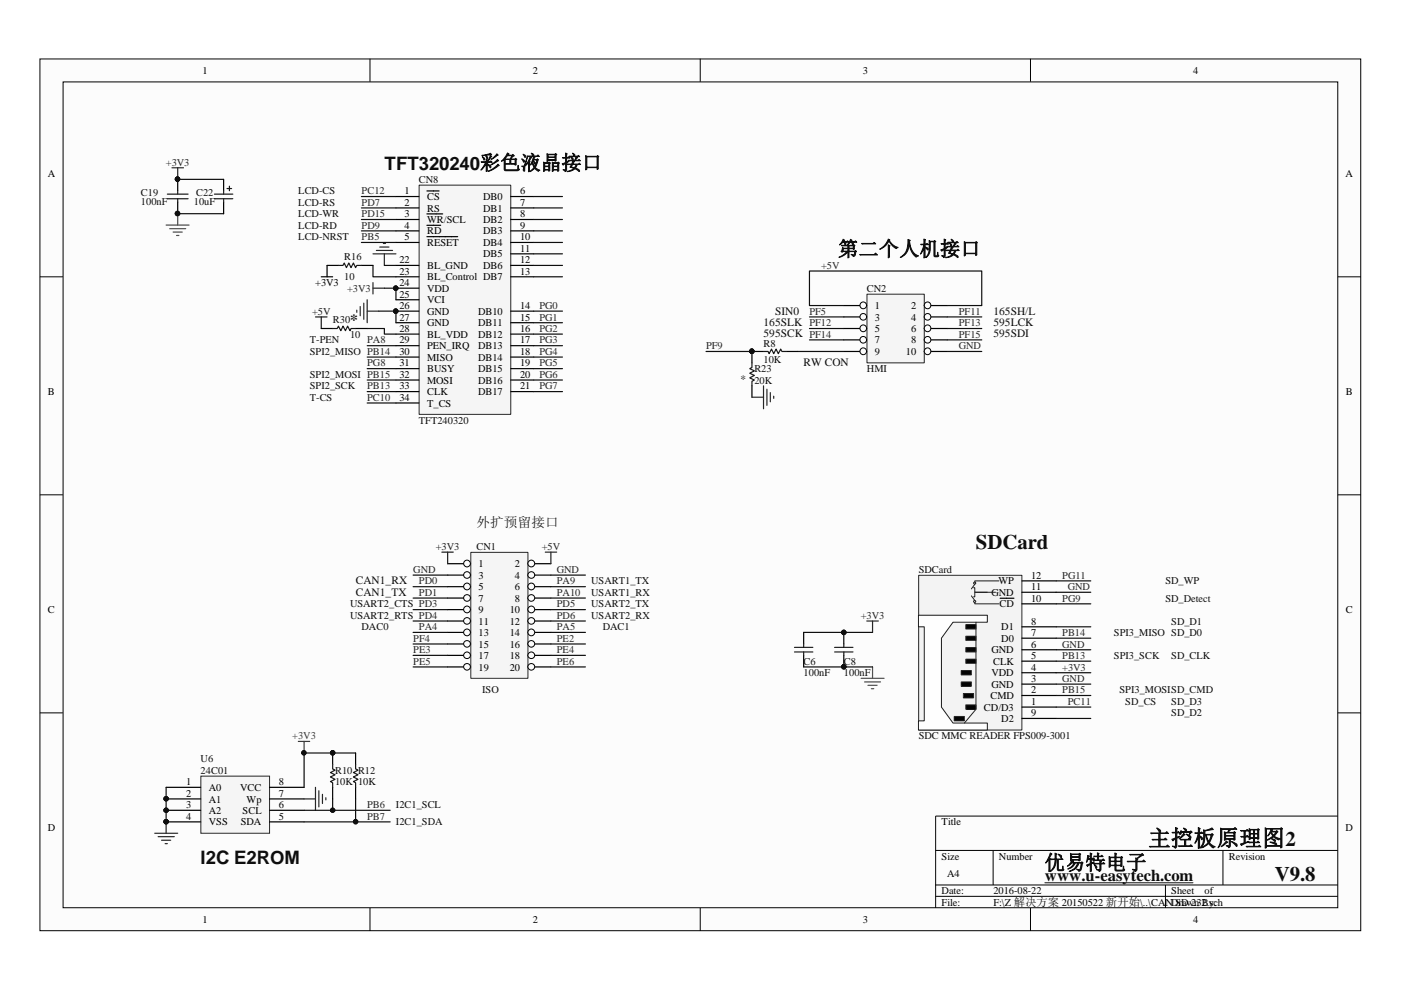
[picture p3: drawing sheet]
<svg xmlns="http://www.w3.org/2000/svg" width="297mm" height="210mm" viewBox="0 0 297 210" stroke-linecap="round" stroke-linejoin="round" font-family="sans-serif">
<path d="M8.5 12.5h280v184.8h-280z" fill="#fcfcfc"/>
<path d="M8.5 12.5h280v184.8h-280z" fill="none" stroke="#000" stroke-width=".21"/>
<path d="M13.4 17.4h270.2v175.1h-270.2z" fill="#fcfcfc"/>
<g fill="none" stroke="#000" stroke-width=".21">
<path d="M13.4 17.4h270.2v175.1h-270.2zM78.4 12.5v4.8M148.5 12.5v4.8M218.5 12.5v4.8M8.5 58.7h4.8M283.6 58.7h4.9M8.5 104.9h4.8M283.6 104.9h4.9M8.5 151.1h4.8M283.6 151.1h4.9M283.6 173h-85.2v19.5M78.4 192.5v4.9"/>
<path d="M148.5 192.5v4.9M198.4 180.3h85.2M198.4 187.6h85.2M198.4 190h85.2M210.6 180.3v7.3M218.5 192.5v4.9M247.1 187.6v4.9M259.3 180.3v7.3"/>
</g>
<path d="M42.6 164.6h14.5v12.1h-14.5z" fill="#f5f5f5"/>
<path d="M42.6 164.6h14.5v12.1h-14.5z" fill="none" stroke="#262626" stroke-width=".21"/>
<g fill="none" stroke="#000" stroke-width=".25">
<path d="M68.1 58.7h2.4M71.8 56.3h-2.5v2.4M76.6 56.3h2.5M70.5 159.7v2.4M75.4 159.7v2.4M35.2 166.9h7.3M35.2 169.4h7.3M35.2 171.8h7.3M35.2 174.3h7.3M57.1 166.9h7.4M57.1 169.4h7.4M57.1 171.8h7.4"/>
<path d="M57.1 174.3h7.4M70.5 166.9v2.5M75.4 166.9v2.5"/>
</g>
<g fill="#0e0e0e" stroke="#0e0e0e" stroke-width=".21">
<circle cx="35.2" cy="169.3" r=".46"/>
<circle cx="35.2" cy="171.8" r=".46"/>
<circle cx="35.2" cy="174.2" r=".46"/>
<circle cx="64.4" cy="159.6" r=".46"/>
<circle cx="70.5" cy="171.8" r=".46"/>
<circle cx="75.4" cy="174.2" r=".46"/>
<circle cx="70.5" cy="159.6" r=".46"/>
</g>
<path d="M63.2 157.2h2.5M64.5 157.2v2.5" fill="none" stroke="#393939" stroke-width=".25"/>
<path d="M75.4 159.7h-10.9v7.2M35.2 166.9v7.4M64.5 174.3h18.2M64.5 171.8h18.2M70.5 169.4v2.4M75.4 169.4v4.9" fill="none" stroke="#0e0e0e" stroke-width=".25"/>
<path d="M32.8 176.7h4.9M33.5 177.4h3.5M34.2 178.2h2M35 178.9h.5M35.2 174.3v2.4M64.5 169.4h2.4M66.9 166.9v4.9M67.6 167.7v3.4M68.4 168.4v2M69.1 169.1v.5" fill="none" stroke="#262626" stroke-width=".25"/>
<path d="M71.8 56.3h.9l.3-.5 .4 .9 .6-.9 .4 .9 .5-.9 .5 .9 .2-.4h1M70.5 162.1v.9l.5 .3-.9 .5 .9 .5-.9 .4 .9 .5-.9 .5 .4 .3v.9M75.4 162.1v.9l.5 .3-1 .5 1 .5-1 .4 1 .5-1 .5 .5 .3v.9" fill="none" stroke="#1c1c1c" stroke-width=".25"/>
<path d="M88.9 39.3h19.4v48.6h-19.4z" fill="#f5f5f5"/>
<path d="M88.9 39.3h19.4v48.6h-19.4z" fill="none" stroke="#262626" stroke-width=".21"/>
<g fill="none" stroke="#000" stroke-width=".25">
<path d="M37.7 38v2.4M47.4 38v2.4M37.7 42.9v2.4M47.4 42.9v2.4M83.9 41.7h4.9M83.9 44.1h4.9M83.9 46.5h4.9M83.9 49h4.9M83.9 51.4h4.9M83.9 56.3h4.9M83.9 58.7h4.9M90.5 40.5h2.6"/>
<path d="M90.5 45.4h3.4M90.5 47.8h2.9M90.5 50.2h6.5M108.3 41.7h4.9M108.3 44.1h4.9M108.3 46.5h4.9M108.3 49h4.9M108.3 51.4h4.9M108.3 56.3h4.9M108.3 58.7h4.9M108.3 53.8h4.9M68.1 69.7h2.4"/>
<path d="M75.4 69.7h2.5M83.9 61.1h4.9M83.9 63.6h4.9M83.9 66h4.9M83.9 68.4h4.9M83.9 70.8h4.9M83.9 73.3h4.9M83.9 75.7h4.9M83.9 78.2h4.9M108.3 66h4.9M108.3 68.4h4.9M108.3 70.8h4.9"/>
<path d="M108.3 73.3h4.9M108.3 75.7h4.9M108.3 78.2h4.9M83.9 80.6h4.9M83.9 83h4.9M83.9 85.4h4.9M108.3 80.6h4.9M108.3 83h4.9"/>
</g>
<g fill="#0e0e0e" stroke="#0e0e0e" stroke-width=".21">
<circle cx="83.9" cy="61.1" r=".46"/>
<circle cx="83.9" cy="66" r=".46"/>
<circle cx="37.6" cy="38" r=".46"/>
<circle cx="37.6" cy="45.3" r=".46"/>
</g>
<g fill="none" stroke="#0e0e0e" stroke-width=".25">
<path d="M37.7 38h9.7M37.7 45.3h9.7M76.6 44.1h7.3M76.6 46.5h7.3M76.6 49h7.3M76.6 51.4h7.3M76.6 41.7h7.3M79.1 56.3v2.4h4.8M81.5 56.3h2.4M113.2 44.1h6.1M113.2 46.5h6.1M113.2 49h6.1"/>
<path d="M113.2 51.4h6.1M113.2 41.7h6.1M113.2 53.8h6.1M113.2 56.3h6.1M113.2 58.7h6.1M77.9 69.7h3.6v1.1h2.4M77.9 78.2h6M77.9 75.7h6M77.9 73.3h6M113.2 78.2h6.1M113.2 75.7h6.1M113.2 73.3h6.1"/>
<path d="M113.2 66h6.1M113.2 68.4h6.1M113.2 70.8h6.1M77.9 80.6h6M77.9 83h6M77.9 85.4h6M113.2 80.6h6.1M113.2 83h6.1"/>
</g>
<g fill="none" stroke="#262626" stroke-width=".25">
<path d="M36.4 35.6h2.5M37.7 35.6v2.4M79.1 53.8h4.8M79.1 59.9v2.4M79.8 53.1h3.4M80.5 52.4h2M81.3 51.6h.4M81.5 53.8v2.5M75.6 65.8v.4M76.4 65v1.9M77.1 64.3v3.4M77.9 63.6v4.8"/>
<path d="M77.9 66h2.4M79.1 61.1h2.4"/>
</g>
<g fill="none" stroke="#1c1c1c" stroke-width=".25">
<path d="M48.1 40h1M48.6 39.5v.9M35.5 42.1h4.4M35.5 41.2h4.4M37.7 40.4v.8M37.7 42.1v.8M45.5 42.1h3.9M45.5 41.2h3.9M47.4 40.4v.8M47.4 42.1v.8M66.9 67.2h2.4M68.1 67.2v2.5"/>
<path d="M70.5 69.7h1l.3-.6 .5 1 .4-1 .5 1 .5-1 .5 1 .2-.4h1"/>
</g>
<path d="M35.2 47.7h4.9M36 48.5h3.4M36.7 49.2h2M37.4 49.9h.5M37.7 45.3v2.4" fill="none" stroke="#4c4c4c" stroke-width=".25"/>
<path d="M183.9 62.4h12.1v14.5h-12.1z" fill="#f5f5f5"/>
<path d="M183.8 62.4h12.2v14.5h-12.2z" fill="none" stroke="#262626" stroke-width=".21"/>
<path d="M178.9 64.8h4.9" fill="none" stroke="#000" stroke-width=".25"/>
<circle cx="183" cy="64.7" r=".71" fill="#fcfcfc" stroke="#000" stroke-width=".21"/>
<path d="M196 64.8h4.8" fill="none" stroke="#000" stroke-width=".25"/>
<circle cx="196.7" cy="64.7" r=".71" fill="#fcfcfc" stroke="#000" stroke-width=".21"/>
<path d="M178.9 67.2h4.9" fill="none" stroke="#000" stroke-width=".25"/>
<circle cx="183" cy="67.2" r=".71" fill="#fcfcfc" stroke="#000" stroke-width=".21"/>
<path d="M196 67.2h4.8" fill="none" stroke="#000" stroke-width=".25"/>
<circle cx="196.7" cy="67.2" r=".7" fill="#fcfcfc" stroke="#000" stroke-width=".21"/>
<path d="M178.9 69.7h4.9" fill="none" stroke="#000" stroke-width=".25"/>
<circle cx="183" cy="69.6" r=".71" fill="#fcfcfc" stroke="#000" stroke-width=".21"/>
<path d="M196 69.7h4.8" fill="none" stroke="#000" stroke-width=".25"/>
<circle cx="196.7" cy="69.6" r=".71" fill="#fcfcfc" stroke="#000" stroke-width=".21"/>
<path d="M178.9 72.1h4.9" fill="none" stroke="#000" stroke-width=".25"/>
<circle cx="183" cy="72" r=".7" fill="#fcfcfc" stroke="#000" stroke-width=".21"/>
<path d="M196 72.1h4.8" fill="none" stroke="#000" stroke-width=".25"/>
<circle cx="196.7" cy="72" r=".7" fill="#fcfcfc" stroke="#000" stroke-width=".21"/>
<path d="M178.9 74.5h4.9" fill="none" stroke="#000" stroke-width=".25"/>
<circle cx="183" cy="74.5" r=".71" fill="#fcfcfc" stroke="#000" stroke-width=".21"/>
<path d="M196 74.5h4.8" fill="none" stroke="#000" stroke-width=".25"/>
<circle cx="196.7" cy="74.5" r=".71" fill="#fcfcfc" stroke="#000" stroke-width=".21"/>
<g fill="none" stroke="#0e0e0e" stroke-width=".25">
<path d="M149.7 74.5h9.7M169.2 74.5h9.7M171.6 67.2h7.3M171.6 69.7h7.3M171.6 72.1h7.3M200.8 67.2h7.4M200.8 69.7h7.4M200.8 72.1h7.4M200.8 74.5h7.4M223.9 137.8h7.4M223.9 135.3h7.4M223.9 142.6h7.4"/>
<path d="M223.9 149.9h7.4M223.9 140.2h7.4"/>
</g>
<path d="M159.4 84.2h2.5M161.9 81.8v4.9M162.6 82.5v3.5M163.3 83.2v2M164 84v.5M183.8 131.7h2.4M185 131.7v2.4" fill="none" stroke="#262626" stroke-width=".25"/>
<circle cx="159.4" cy="74.5" r=".46" fill="#0e0e0e" stroke="#0e0e0e" stroke-width=".21"/>
<path d="M161.9 74.5h-2.5v2.4M166.8 74.5h2.4M159.4 81.8v2.4" fill="none" stroke="#000" stroke-width=".25"/>
<path d="M159.4 76.9v1l-.4 .3 .9 .4-.9 .5 .9 .5-.9 .5 .9 .5-.5 .2v1M161.9 74.5h1l.2 .5 .5-1 .4 1 .5-1 .5 1 .5-1 .3 .5h1" fill="none" stroke="#1c1c1c" stroke-width=".25"/>
<path d="M182.6 143.8h4.9M183.3 144.6h3.4M184 145.3h2M184.7 146h.6M185 141.4v2.4" fill="none" stroke="#4c4c4c" stroke-width=".25"/>
<path d="M194.8 122h21.9v32.8h-21.9z" fill="#f3f3f3"/>
<path d="M194.8 122h21.9v32.8h-21.9z" fill="none" stroke="#262626" stroke-width=".21"/>
<path d="M194.7 130.4h14.6v1.5h-7.2l-2.5 3.4v14.6l2.5 3.4h7.2v1.5h-14.6v-2h1.3v-19.9h-1.3z" fill-rule="evenodd" fill="#fefefe"/>
<path d="M194.7 130.4h14.6v1.5h-7.2l-2.5 3.4v14.6l2.5 3.4h7.2v1.5h-14.6v-2h1.3v-19.9h-1.3zM206.5 127.4h.3v.3h-.3zM206.5 123.5h.3v.3h-.3z" fill="none" stroke="#1c1c1c" stroke-width=".21"/>
<path d="M206 126.3l.7 1M206.4 124.6h.3v1h4.4M206.7 127.8v.2h5.1M206.7 123.9l-.7 1M206.9 131.9v18.5l-2.4 2.9M209.3 125.6h-2.6v.9h-.3M211.8 123.2h-5.1v.2" fill="none" stroke="#212121" stroke-width=".21"/>
<g fill="none" stroke="#000" stroke-width=".25">
<path d="M170.4 134.1v2.4M170.4 139v2.4M178.9 134.1v2.4M178.9 139v2.4M212 126.8h3M216.7 132.9h7.2M216.7 135.3h7.2M216.7 137.8h7.2M216.7 128h7.2M216.7 125.6h7.2M216.7 123.2h7.2M216.7 140.2h7.2"/>
<path d="M216.7 142.6h7.2M216.7 145h7.2M216.7 147.5h7.2M216.7 149.9h7.2M216.7 152.3h7.2"/>
</g>
<path d="M204.8 137.3h2.1v.9h-2.1zM204.8 134.9h2.1v.9h-2.1zM204.8 132.5h2.1v.9h-2.1zM202.4 151.9h2.1v.9h-2.1zM203.8 144.6h2.2v.9h-2.2zM203.8 142.2h2.2v.9h-2.2zM204.3 147.1h2.1v.9h-2.1zM204.8 149.5h2.1v.9h-2.1zM204.8 139.8h2.1v.8h-2.1z" fill="#000"/>
<path d="M204.8 139.8h2.1v.8h-2.1zM204.8 137.3h2.1v.9h-2.1zM204.8 134.9h2.1v.9h-2.1zM204.8 132.4h2.1v1h-2.1zM202.3 151.9h2.2v.9h-2.2zM203.8 144.6h2.2v.9h-2.2zM203.8 142.2h2.2v.9h-2.2zM204.3 147h2.1v1h-2.1zM204.8 149.5h2.1v.9h-2.1z" fill="none" stroke="#262626" stroke-width=".21"/>
<path d="M223.9 132.9h7.4M223.9 128h7.4M223.9 125.6h7.4M223.9 123.2h7.4M223.9 145h7.4M223.9 152.3h7.4M223.9 147.5h7.4" fill="none" stroke="#0e0e0e" stroke-width=".25"/>
<path d="M168.4 138.2h3.9M168.4 137.3h3.9M170.4 136.5v.8M170.4 138.2v.8M177 138.2h3.8M177 137.3h3.8M178.9 136.5v.8M178.9 138.2v.8" fill="none" stroke="#1c1c1c" stroke-width=".25"/>
<g fill="#0e0e0e" stroke="#0e0e0e" stroke-width=".21">
<circle cx="178.9" cy="134.1" r=".46"/>
<circle cx="178.9" cy="141.4" r=".46"/>
</g>
<path d="M99.9 117.2h12v26.6h-12z" fill="#f5f5f5"/>
<path d="M99.8 117.1h12.1v26.7h-12.1z" fill="none" stroke="#262626" stroke-width=".21"/>
<path d="M94.9 119.5h4.9" fill="none" stroke="#000" stroke-width=".25"/>
<circle cx="99" cy="119.5" r=".72" fill="#fcfcfc" stroke="#000" stroke-width=".21"/>
<path d="M111.9 119.5h4.9" fill="none" stroke="#000" stroke-width=".25"/>
<circle cx="112.7" cy="119.5" r=".72" fill="#fcfcfc" stroke="#000" stroke-width=".21"/>
<path d="M94.9 121.9h4.9" fill="none" stroke="#000" stroke-width=".25"/>
<circle cx="99" cy="121.9" r=".71" fill="#fcfcfc" stroke="#000" stroke-width=".21"/>
<path d="M111.9 121.9h4.9" fill="none" stroke="#000" stroke-width=".25"/>
<circle cx="112.7" cy="121.9" r=".71" fill="#fcfcfc" stroke="#000" stroke-width=".21"/>
<path d="M94.9 124.4h4.9" fill="none" stroke="#000" stroke-width=".25"/>
<circle cx="99" cy="124.3" r=".72" fill="#fcfcfc" stroke="#000" stroke-width=".21"/>
<path d="M111.9 124.4h4.9" fill="none" stroke="#000" stroke-width=".25"/>
<circle cx="112.7" cy="124.3" r=".72" fill="#fcfcfc" stroke="#000" stroke-width=".21"/>
<path d="M94.9 126.8h4.9" fill="none" stroke="#000" stroke-width=".25"/>
<circle cx="99" cy="126.8" r=".71" fill="#fcfcfc" stroke="#000" stroke-width=".21"/>
<path d="M111.9 126.8h4.9" fill="none" stroke="#000" stroke-width=".25"/>
<circle cx="112.7" cy="126.8" r=".71" fill="#fcfcfc" stroke="#000" stroke-width=".21"/>
<path d="M94.9 129.3h4.9" fill="none" stroke="#000" stroke-width=".25"/>
<circle cx="99" cy="129.2" r=".72" fill="#fcfcfc" stroke="#000" stroke-width=".21"/>
<path d="M111.9 129.3h4.9" fill="none" stroke="#000" stroke-width=".25"/>
<circle cx="112.7" cy="129.2" r=".72" fill="#fcfcfc" stroke="#000" stroke-width=".21"/>
<path d="M94.9 131.7h4.9" fill="none" stroke="#000" stroke-width=".25"/>
<circle cx="99" cy="131.7" r=".71" fill="#fcfcfc" stroke="#000" stroke-width=".21"/>
<path d="M111.9 131.7h4.9" fill="none" stroke="#000" stroke-width=".25"/>
<circle cx="112.7" cy="131.7" r=".71" fill="#fcfcfc" stroke="#000" stroke-width=".21"/>
<path d="M94.9 134.1h4.9" fill="none" stroke="#000" stroke-width=".25"/>
<circle cx="99" cy="134.1" r=".72" fill="#fcfcfc" stroke="#000" stroke-width=".21"/>
<path d="M111.9 134.1h4.9" fill="none" stroke="#000" stroke-width=".25"/>
<circle cx="112.7" cy="134.1" r=".72" fill="#fcfcfc" stroke="#000" stroke-width=".21"/>
<path d="M94.9 136.5h4.9" fill="none" stroke="#000" stroke-width=".25"/>
<circle cx="99" cy="136.5" r=".71" fill="#fcfcfc" stroke="#000" stroke-width=".21"/>
<path d="M111.9 136.5h4.9" fill="none" stroke="#000" stroke-width=".25"/>
<circle cx="112.7" cy="136.5" r=".71" fill="#fcfcfc" stroke="#000" stroke-width=".21"/>
<path d="M94.9 139h4.9" fill="none" stroke="#000" stroke-width=".25"/>
<circle cx="99" cy="138.9" r=".71" fill="#fcfcfc" stroke="#000" stroke-width=".21"/>
<path d="M111.9 139h4.9" fill="none" stroke="#000" stroke-width=".25"/>
<circle cx="112.7" cy="138.9" r=".71" fill="#fcfcfc" stroke="#000" stroke-width=".21"/>
<path d="M94.9 141.4h4.9" fill="none" stroke="#000" stroke-width=".25"/>
<circle cx="99" cy="141.4" r=".71" fill="#fcfcfc" stroke="#000" stroke-width=".21"/>
<path d="M111.9 141.4h4.9" fill="none" stroke="#000" stroke-width=".25"/>
<circle cx="112.7" cy="141.4" r=".71" fill="#fcfcfc" stroke="#000" stroke-width=".21"/>
<g fill="none" stroke="#0e0e0e" stroke-width=".25">
<path d="M80.3 66h3.6v2.4M81.5 61.1h2.4v2.5M178.9 64.8h-7.3v-7.3h36.6v7.3h-7.4M87.6 124.4h7.3M87.6 126.8h7.3M87.6 129.3h7.3M87.6 131.7h7.3M87.6 134.1h7.3M87.6 136.5h7.3M87.6 139h7.3M87.6 121.9h7.3M116.8 124.4h7.3"/>
<path d="M116.8 126.8h7.3M116.8 129.3h7.3M116.8 131.7h7.3M116.8 134.1h7.3M116.8 136.5h7.3M116.8 139h7.3M116.8 121.9h7.3M170.4 134.1h14.6M87.6 141.4h7.3M116.8 141.4h7.3M170.4 141.4h14.6"/>
</g>
<path d="M93.7 117.1h2.4M94.9 117.1v2.4" fill="none" stroke="#1c1c1c" stroke-width=".25"/>
<path d="M115.6 117.1h2.4M116.8 117.1v2.4" fill="none" stroke="#262626" stroke-width=".25"/>
<g fill="#0e0e0e" stroke="#0e0e0e" stroke-width=".21">
<circle cx="83.9" cy="61.1" r=".46"/>
<circle cx="83.9" cy="66" r=".46"/>
<circle cx="178.9" cy="134.1" r=".46"/>
<circle cx="178.9" cy="141.4" r=".46"/>
</g>
<path d="M221.5 187.2h31.4" fill="none" stroke="#0e0e0e" stroke-width=".21"/>
<text font-size="4.8" fill="#0e0e0e" x="243.5" y="179.4">主控板原理图2</text>
<g font-size="4.4" fill="#0e0e0e">
<text x="206.9" y="116.4">SDCard</text>
<text x="270.3" y="186.7">V9.8</text>
</g>
<g font-size="4.3" fill="#0e0e0e">
<text x="177.7" y="54.2">第二个人机接口</text>
<text x="221.5" y="184.4">优易特电子</text>
</g>
<g font-size="3.9" fill="#0e0e0e">
<text x="81.5" y="36">TFT320240彩色液晶接口</text>
<text x="42.5" y="183.1">I2C E2ROM</text>
</g>
<text font-size="3.5" fill="#0e0e0e" x="221.5" y="186.9">www.u-easytech.com</text>
<text font-size="3.3" fill="#0e0e0e" x="74.2" y="68.9">*</text>
<text font-size="2.9" fill="#0e0e0e" x="101" y="111.6">外扩预留接口</text>
<g font-size="2.4" fill="#0e0e0e">
<text x="161.9" y="69.1">165SLK PF12</text>
<text x="161.9" y="71.6">595SCK PF14</text>
<text x="164.3" y="66.7">SIN0</text>
<text x="210.6" y="66.7">165SH/L</text>
<text x="210.6" y="69.1">595LCK</text>
<text x="210.6" y="71.6">595SDI</text>
<text x="170.4" y="77.7">RW CON</text>
<text x="157" y="81.3">*</text>
<text x="75.4" y="123.9">CAN1_RX</text>
<text x="75.4" y="126.3">CAN1_TX</text>
</g>
<g font-size="2.2">
<text x="42.9" y="15.7">1</text>
<text x="112.9" y="15.7">2</text>
<text x="183" y="15.7">3</text>
<text x="252.9" y="15.7">4</text>
<text x="10.1" y="37.6">A</text>
<text x="85.8" y="41.2">1</text>
<text x="110.3" y="41.2">6</text>
<text x="285.3" y="37.6">A</text>
<text x="85.8" y="43.6">2</text>
<text x="85.8" y="46.1">3</text>
<text x="90.6" y="42.4">CS</text>
<text x="90.6" y="44.8">RS</text>
<text x="90.6" y="47.3">WR/SCL</text>
<text x="102.4" y="42.4">DB0</text>
<text x="102.4" y="44.8">DB1</text>
<text x="102.4" y="47.3">DB2</text>
<text x="110.3" y="43.6">7</text>
<text x="110.3" y="46.1">8</text>
<text x="85.8" y="48.5">4</text>
<text x="85.8" y="50.9">5</text>
<text x="90.6" y="49.7">RD</text>
<text x="90.6" y="52.2">RESET</text>
<text x="102.4" y="49.7">DB3</text>
<text x="102.4" y="52.2">DB4</text>
<text x="110.3" y="48.5">9</text>
<text x="110.3" y="50.9">10</text>
<text x="110.3" y="53.4">11</text>
<text x="84.7" y="55.8">22</text>
<text x="84.7" y="58.2">23</text>
<text x="90.6" y="57">BL_GND</text>
<text x="90.6" y="59.5">BL_Control DB7</text>
<text x="102.4" y="54.6">DB5</text>
<text x="102.4" y="57">DB6</text>
<text x="110.3" y="55.8">12</text>
<text x="110.3" y="58.2">13</text>
<text x="66.8" y="60.7">+3V3</text>
<text x="84.7" y="60.7">24</text>
<text x="84.7" y="63.1">25</text>
<text x="84.7" y="65.5">26</text>
<text x="90.6" y="61.9">VDD</text>
<text x="90.6" y="64.3">VCI</text>
<text x="110.3" y="65.5">14</text>
<text x="185.5" y="65.5">1</text>
<text x="193.2" y="65.5">2</text>
<text x="84.7" y="68">27</text>
<text x="84.7" y="70.4">28</text>
<text x="90.6" y="66.7">GND</text>
<text x="90.6" y="69.2">GND</text>
<text x="90.6" y="71.6">BL_VDD</text>
<text x="101.3" y="66.7">DB10</text>
<text x="101.3" y="69.2">DB11</text>
<text x="101.3" y="71.6">DB12</text>
<text x="110.3" y="68">15</text>
<text x="110.3" y="70.4">16</text>
<text x="185.5" y="68">3</text>
<text x="185.5" y="70.4">5</text>
<text x="193.2" y="68">4</text>
<text x="193.2" y="70.4">6</text>
<text x="84.7" y="72.8">29</text>
<text x="84.7" y="75.3">30</text>
<text x="84.7" y="77.7">31</text>
<text x="90.6" y="74.1">PEN_IRQ</text>
<text x="90.6" y="76.5">MISO</text>
<text x="101.3" y="74.1">DB13</text>
<text x="101.3" y="76.5">DB14</text>
<text x="110.3" y="72.8">17</text>
<text x="110.3" y="75.3">18</text>
<text x="110.3" y="77.7">19</text>
<text x="185.5" y="72.8">7</text>
<text x="185.5" y="75.3">9</text>
<text x="192.1" y="75.3">10</text>
<text x="193.2" y="72.8">8</text>
<text x="10.2" y="83.8">B</text>
<text x="84.7" y="80.1">32</text>
<text x="84.7" y="82.6">33</text>
<text x="90.6" y="78.9">BUSY</text>
<text x="90.6" y="81.3">MOSI</text>
<text x="90.6" y="83.8">CLK</text>
<text x="101.3" y="78.9">DB15</text>
<text x="101.3" y="81.3">DB16</text>
<text x="101.3" y="83.8">DB17</text>
<text x="110.3" y="80.1">20</text>
<text x="110.3" y="82.6">21</text>
<text x="285.3" y="83.8">B</text>
<text x="84.7" y="85">34</text>
<text x="90.6" y="86.2">T_CS</text>
<text x="101.5" y="120.3">1</text>
<text x="101.5" y="122.7">3</text>
<text x="101.5" y="125.2">5</text>
<text x="109.2" y="120.3">2</text>
<text x="109.2" y="122.7">4</text>
<text x="109.2" y="125.2">6</text>
<text x="211.7" y="123.9">WP</text>
<text x="218.6" y="125.2">11</text>
<text x="218.6" y="122.7">12</text>
<text x="10.2" y="130">C</text>
<text x="101.5" y="127.6">7</text>
<text x="101.5" y="130">9</text>
<text x="108.1" y="130">10</text>
<text x="109.2" y="127.6">8</text>
<text x="210.2" y="126.3">GND</text>
<text x="211.9" y="128.8">CD</text>
<text x="218.6" y="127.6">10</text>
<text x="285.3" y="130">C</text>
<text x="101.5" y="132.4">11</text>
<text x="101.5" y="134.8">13</text>
<text x="101.5" y="137.3">15</text>
<text x="108.1" y="132.4">12</text>
<text x="108.1" y="134.8">14</text>
<text x="108.1" y="137.3">16</text>
<text x="212.3" y="133.7">D1</text>
<text x="212.3" y="136.1">D0</text>
<text x="218.6" y="132.4">8</text>
<text x="218.6" y="134.8">7</text>
<text x="218.6" y="137.3">6</text>
<text x="101.5" y="139.7">17</text>
<text x="101.5" y="142.2">19</text>
<text x="108.1" y="139.7">18</text>
<text x="108.1" y="142.2">20</text>
<text x="210.2" y="138.5">GND</text>
<text x="210.2" y="143.4">VDD</text>
<text x="210.6" y="140.9">CLK</text>
<text x="218.6" y="139.7">5</text>
<text x="218.6" y="142.2">4</text>
<text x="210" y="148.2">CMD</text>
<text x="210.2" y="145.8">GND</text>
<text x="218.6" y="144.6">3</text>
<text x="218.6" y="147">2</text>
<text x="218.6" y="149.5">1</text>
<text x="208.6" y="150.7">CD/D3</text>
<text x="212.3" y="153.1">D2</text>
<text x="218.6" y="151.9">9</text>
<text x="39.5" y="166.5">1</text>
<text x="44.3" y="167.7">A0</text>
<text x="50.9" y="167.7">VCC</text>
<text x="59.1" y="166.5">8</text>
<text x="39.5" y="168.9">2</text>
<text x="39.5" y="171.3">3</text>
<text x="39.5" y="173.8">4</text>
<text x="44.3" y="170.2">A1</text>
<text x="44.3" y="172.6">A2</text>
<text x="51.4" y="172.6">SCL</text>
<text x="52.3" y="170.2">Wp</text>
<text x="59.1" y="173.8">5</text>
<text x="59.1" y="171.3">6</text>
<text x="59.1" y="168.9">7</text>
<text x="10.1" y="176.2">D</text>
<text x="44.3" y="175">VSS</text>
<text x="51.1" y="175">SDA</text>
<text x="199.6" y="175">Title</text>
<text x="285.3" y="176.2">D</text>
<text x="199.6" y="182.3">Size</text>
<text x="200.8" y="185.9">A4</text>
<text x="211.8" y="182.3">Number</text>
<text x="260.5" y="182.3">Revision</text>
<text x="199.6" y="189.6">Date:</text>
<text x="210.6" y="189.6">2016-08-22</text>
<text x="248.3" y="189.6">Sheet</text>
<text x="255.4" y="189.6">of</text>
<text x="42.9" y="195.7">1</text>
<text x="112.9" y="195.7">2</text>
<text x="183" y="195.7">3</text>
<text x="199.6" y="192">File:</text>
<text x="210.6" y="192">F:\Z 解决方案 20150522 新开始\..\CANDSrD 232.sch</text>
<text x="250.6" y="192">awn By:</text>
<text x="252.9" y="195.7">4</text>
</g>
<g font-size="2.2" fill="#262626">
<text x="35.2" y="35.1">+3V3</text>
<text x="76.7" y="41.2">PC12</text>
<text x="76.7" y="43.6">PD7</text>
<text x="76.7" y="46.1">PD15</text>
<text x="76.7" y="48.5">PD9</text>
<text x="76.7" y="50.9">PB5</text>
<text x="174.1" y="57">+5V</text>
<text x="73.6" y="61.9">+3V3</text>
<text x="114.4" y="65.5">PG0</text>
<text x="114.4" y="68">PG1</text>
<text x="114.4" y="70.4">PG2</text>
<text x="171.6" y="66.7">PF5</text>
<text x="203.3" y="66.7">PF11</text>
<text x="203.3" y="69.2">PF13</text>
<text x="203.3" y="71.6">PF15</text>
<text x="77.9" y="72.8">PA8</text>
<text x="77.9" y="77.7">PG8</text>
<text x="114.4" y="72.8">PG3</text>
<text x="114.4" y="75.3">PG4</text>
<text x="114.4" y="77.7">PG5</text>
<text x="149.7" y="74.1">PF9</text>
<text x="203.3" y="74.1">GND</text>
<text x="77.9" y="82.6">PB13</text>
<text x="114.4" y="80.1">PG6</text>
<text x="114.4" y="82.6">PG7</text>
<text x="77.9" y="85">PC10</text>
<text x="114.9" y="116.6">+5V</text>
<text x="87.6" y="121.5">GND</text>
<text x="88.8" y="123.9">PD0</text>
<text x="118.1" y="123.9">PA9</text>
<text x="118.1" y="121.5">GND</text>
<text x="225.2" y="122.7">PG11</text>
<text x="226.4" y="125.2">GND</text>
<text x="88.8" y="126.3">PD1</text>
<text x="118.1" y="126.3">PA10</text>
<text x="118.1" y="128.8">PD5</text>
<text x="118.1" y="131.2">PD6</text>
<text x="182.5" y="131.2">+3V3</text>
<text x="225.2" y="127.6">PG9</text>
<text x="87.6" y="136.1">PF4</text>
<text x="88.8" y="133.7">PA4</text>
<text x="118.1" y="133.7">PA5</text>
<text x="118.1" y="136.1">PE2</text>
<text x="225.2" y="137.3">GND</text>
<text x="225.2" y="134.8">PB14</text>
<text x="87.6" y="140.9">PE5</text>
<text x="87.6" y="138.5">PE3</text>
<text x="118.1" y="140.9">PE6</text>
<text x="118.1" y="138.5">PE4</text>
<text x="225.2" y="142.2">+3V3</text>
<text x="225.2" y="139.7">PB13</text>
<text x="225.2" y="147">PB15</text>
<text x="225.2" y="144.6">GND</text>
<text x="226.4" y="149.5">PC11</text>
<text x="77.9" y="171.3">PB6</text>
<text x="77.9" y="173.8">PB7</text>
</g>
<g font-size="2.2" fill="#0e0e0e">
<text x="29.9" y="41.5">C19</text>
<text x="41.6" y="41.5">C22</text>
<text x="63.2" y="41.2">LCD-CS</text>
<text x="88.8" y="38.8">CN8</text>
<text x="29.9" y="43.4">100nF</text>
<text x="41.1" y="43.4">10uF</text>
<text x="63.2" y="43.6">LCD-RS</text>
<text x="63.2" y="46.1">LCD-WR</text>
<text x="63.2" y="48.5">LCD-RD</text>
<text x="63.2" y="50.9">LCD-NRST</text>
<text x="73" y="55.1">R16</text>
<text x="73" y="59.5">10</text>
<text x="183.8" y="61.9">CN2</text>
<text x="70.6" y="68.5">R30</text>
<text x="74.2" y="71.6">10</text>
<text x="65.7" y="75.3">SPI2_MISO PB14</text>
<text x="65.7" y="72.8">T-PEN</text>
<text x="161.9" y="73.5">R8</text>
<text x="161.9" y="77">10K</text>
<text x="65.7" y="82.6">SPI2_SCK</text>
<text x="65.7" y="80.1">SPI2_MOSI PB15</text>
<text x="159.9" y="78.9">R23</text>
<text x="159.9" y="81.3">20K</text>
<text x="183.8" y="78.9">HMI</text>
<text x="65.7" y="85">T-CS</text>
<text x="88.8" y="89.8">TFT240320</text>
<text x="101" y="116.6">CN1</text>
<text x="125.3" y="123.9">USART1_TX</text>
<text x="194.8" y="121.5">SDCard</text>
<text x="247.1" y="123.9">SD_WP</text>
<text x="74.2" y="128.8">USART2_CTS PD3</text>
<text x="74.2" y="131.2">USART2_RTS PD4</text>
<text x="125.3" y="126.3">USART1_RX</text>
<text x="125.3" y="128.8">USART2_TX</text>
<text x="125.3" y="131.2">USART2_RX</text>
<text x="247.1" y="127.6">SD_Detect</text>
<text x="76.7" y="133.7">DAC0</text>
<text x="127.8" y="133.7">DAC1</text>
<text x="236.2" y="134.8">SPI3_MISO SD_D0</text>
<text x="248.3" y="132.4">SD_D1</text>
<text x="170.4" y="140.9">C6</text>
<text x="170.4" y="143.4">100nF</text>
<text x="178.9" y="140.9">C8</text>
<text x="178.9" y="143.4">100nF</text>
<text x="236.2" y="139.7">SPI3_SCK</text>
<text x="248.3" y="139.7">SD_CLK</text>
<text x="102.2" y="147">ISO</text>
<text x="237.4" y="147">SPI3_MOSISD_CMD</text>
<text x="248.3" y="149.5">SD_D3</text>
<text x="248.3" y="151.9">SD_D2</text>
<text x="42.5" y="161.6">U6</text>
<text x="194.8" y="156.8">SDC MMC READER FPS009-3001</text>
<text x="42.5" y="164.1">24C01</text>
<text x="71" y="164.1">R10 R12</text>
<text x="71" y="166.5">10K 10K</text>
<text x="83.9" y="171.3">I2C1_SCL</text>
<text x="83.9" y="175">I2C1_SDA</text>
</g>
<g font-size="2.2" fill="#1c1c1c">
<text x="66.2" y="66.7">+5V</text>
<text x="92.4" y="116.6">+3V3</text>
</g>
<text font-size="2.2" fill="#131313" x="238.6" y="149.5">SD_CS</text>
<text font-size="2.2" fill="#393939" x="62" y="156.8">+3V3</text>
</svg>
